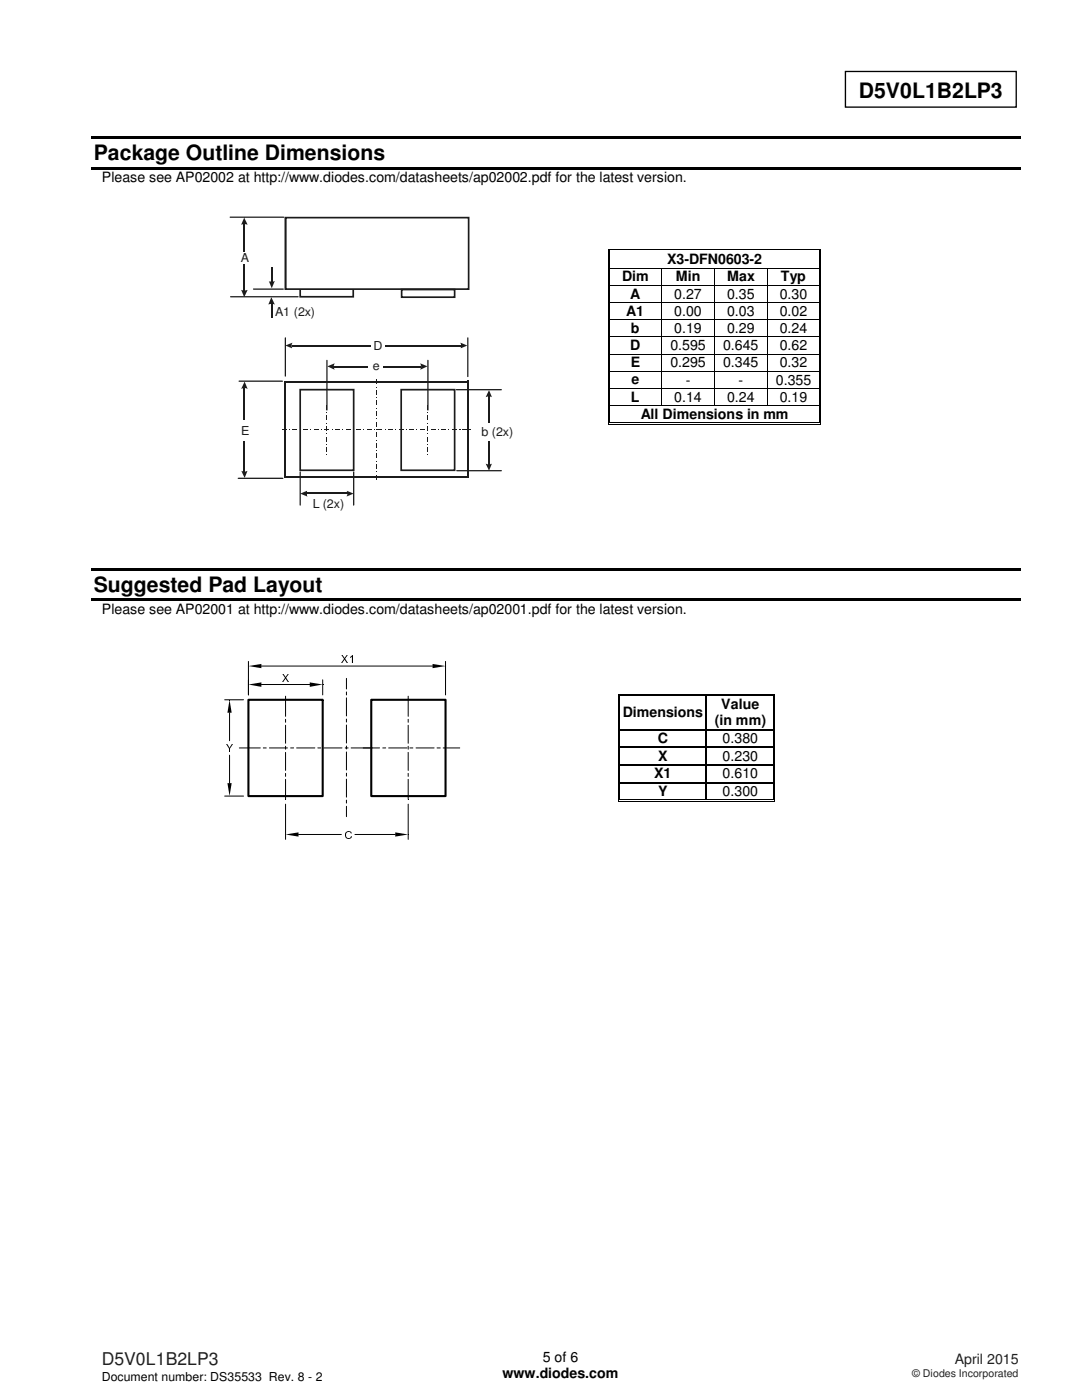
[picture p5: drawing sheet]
<svg xmlns="http://www.w3.org/2000/svg" width="216mm" height="279mm" viewBox="0 0 216 279" stroke-linecap="round" stroke-linejoin="round" font-family="sans-serif">
<path d="M168.7 14.3h34.1v7.1h-34.1z" fill="none" stroke="#000" stroke-width=".26"/>
<path d="M18.2 27.2h185.5v.5h-185.5zM18.2 33.3h185.5v.5h-185.5zM18.2 113.3h185.5v.5h-185.5zM18.2 119.5h185.5v.5h-185.5z" fill="#000"/>
<g fill="none" stroke="#000" stroke-width=".2">
<path d="M44.8 139.7h3.8M49.6 132v6.7M52.2 132.9h34.1M52.2 136.6h9.6M57 138.9v4.1M64.4 135.7v3M69.1 135.4v2.1M69.1 138.1v.6M69.1 139.3v3.6M81.4 138.9v4.1M88.9 132v6.7M44.8 158.9h3.8"/>
<path d="M45.8 142.2v5.6M45.8 150.7v5.6M47.8 149.3h4.1M52.5 149.3h.6M53.8 149.3h3.6M57 143.6v.5M57 144.7v3.6M57 148.9v.6M57 150.2v3.6M57 154.3v.6M57 155.5v4M58 149.3h.6"/>
<path d="M59.2 149.3h3.6M63.4 149.3h.6M64.6 149.3h3.6M68.9 149.3h.6M69.1 143.5v.6M69.1 144.7v3.6M69.1 148.9v.6M69.1 150.1v3.6M69.1 154.3v.6M69.1 155.5v3.6M69.1 159.7v.6M70.1 149.3h5.6"/>
<path d="M76.4 149.3h.6M77.6 149.3h3.6M81.4 143.6v.5M81.4 144.7v3.6M81.4 148.9v.6M81.4 150.2v3.6M81.4 154.3v.6M81.4 155.5v4M81.8 149.3h.6M83 149.3h3.6M87.2 149.3h.6M88.4 149.3h3.3"/>
<path d="M57 160.5v7M59.6 166.5h8.5M69.1 160.9v2.1M70.8 166.5h8.1M81.4 160.5v7"/>
</g>
<path d="M49.6 139.7h14.8v19.2h-14.8zM74.1 139.7h14.8v19.2h-14.8z" fill="none" stroke="#000" stroke-width=".42"/>
<path d="M49.6 132.9l2.6-.4v.9zM49.6 136.6l2.6-.4v.9zM61.8 136.2l2.6 .4-2.6 .5zM86.3 132.5l2.6 .4-2.6 .5zM45.4 156.3h.8l-.4 2.6zM45.8 139.7l.4 2.5h-.8zM57 166.5l2.6-.4v.9zM78.9 166.1l2.5 .4-2.5 .5z" fill="#000"/>
<g fill="#fff">
<path d="M121.8 50.2h41.6v3.3h-41.6z"/>
<path d="M121.9 50.2h41.4v3.3h-41.4z"/>
</g>
<path d="M121.3 49.7h.2v.5h-.2zM121.3 49.7h.5v.2h-.5zM121.6 50h.2v.2h-.2z" fill="#000"/>
<path d="M121.8 49.8h41.6M121.8 50.1h41.6" fill="none" stroke="#000" stroke-width=".2"/>
<path d="M121.8 50.2h41.6z" fill="#fff"/>
<path d="M163.4 49.7h.5v.2h-.5zM163.4 50h.1v.2h-.1zM163.7 49.7h.2v.5h-.2z" fill="#000"/>
<path d="M121.4 50.2v3.3M121.7 50.2v3.3M163.4 50.2v3.3M163.8 50.2v3.3" fill="none" stroke="#000" stroke-width=".2"/>
<g fill="#fff">
<path d="M121.8 53.6h10.2v3.3h-10.2z"/>
<path d="M121.9 53.6h9.8v3.3h-9.8z"/>
<path d="M132.1 53.6h10.4v3.3h-10.4z"/>
<path d="M132.4 53.6h9.8v3.3h-9.8z"/>
<path d="M142.7 53.6h10.3v3.3h-10.3z"/>
<path d="M142.9 53.6h9.8v3.3h-9.8z"/>
</g>
<path d="M121.3 53.5h.2v.1h-.2zM121.6 53.5h.2v.1h-.2zM132 53.5h.1v.1h-.1zM142.5 53.5h.2v.1h-.2zM153 53.5h.2v.1h-.2zM163.4 53.5h.1v.1h-.1zM163.7 53.5h.2v.1h-.2z" fill="#000"/>
<path d="M121.4 53.6v3.3M121.7 53.6v3.3M121.8 53.6h10.2M132 53.6v3.3M132.1 53.6h10.4M142.6 53.6v3.3M142.7 53.6h10.3M153.1 53.6v3.3M153.2 53.6h10.2M163.4 53.6v3.3M163.8 53.6v3.3" fill="none" stroke="#000" stroke-width=".2"/>
<g fill="#fff">
<path d="M121.8 57.1h10.2v3.2h-10.2z"/>
<path d="M121.9 57.1h9.8v3.2h-9.8z"/>
<path d="M132.1 57.1h10.4v3.2h-10.4z"/>
<path d="M132.4 57.1h9.8v3.2h-9.8z"/>
<path d="M142.7 57.1h10.3v3.2h-10.3z"/>
<path d="M142.9 57.1h9.8v3.2h-9.8z"/>
</g>
<path d="M121.3 56.9h.2v.2h-.2zM121.6 56.9h.2v.2h-.2zM132 56.9h.1v.2h-.1zM142.5 56.9h.2v.2h-.2zM153 56.9h.2v.2h-.2zM163.4 56.9h.1v.2h-.1zM163.7 56.9h.2v.2h-.2z" fill="#000"/>
<path d="M121.4 57.1v3.2M121.7 57.1v3.2M121.8 57h10.2M132 57.1v3.2M132.1 57h10.4M142.6 57.1v3.2M142.7 57h10.3M153.1 57.1v3.2M153.2 57h10.2M163.4 57.1v3.2M163.8 57.1v3.2" fill="none" stroke="#000" stroke-width=".2"/>
<g fill="#fff">
<path d="M121.8 60.5h10.2v3.2h-10.2z"/>
<path d="M121.9 60.5h9.8v3.2h-9.8z"/>
<path d="M132.1 60.5h10.4v3.2h-10.4z"/>
<path d="M132.4 60.5h9.8v3.2h-9.8z"/>
<path d="M142.7 60.5h10.3v3.2h-10.3z"/>
<path d="M142.9 60.5h9.8v3.2h-9.8z"/>
</g>
<path d="M121.3 60.3h.2v.2h-.2zM121.6 60.3h.2v.2h-.2zM132 60.3h.1v.2h-.1zM142.5 60.3h.2v.2h-.2zM153 60.3h.2v.2h-.2zM163.4 60.3h.1v.2h-.1zM163.7 60.3h.2v.2h-.2z" fill="#000"/>
<path d="M121.4 60.5v3.2M121.7 60.5v3.2M121.8 60.4h10.2M132 60.5v3.2M132.1 60.4h10.4M142.6 60.5v3.2M142.7 60.4h10.3M153.1 60.5v3.2M153.2 60.4h10.2M163.4 60.5v3.2M163.8 60.5v3.2" fill="none" stroke="#000" stroke-width=".2"/>
<g fill="#fff">
<path d="M121.8 63.9h10.2v3.2h-10.2z"/>
<path d="M121.9 63.9h9.8v3.2h-9.8z"/>
<path d="M132.1 63.9h10.4v3.2h-10.4z"/>
<path d="M132.4 63.9h9.8v3.2h-9.8z"/>
<path d="M142.7 63.9h10.3v3.2h-10.3z"/>
<path d="M142.9 63.9h9.8v3.2h-9.8z"/>
</g>
<path d="M121.3 63.7h.2v.2h-.2zM121.6 63.7h.2v.2h-.2zM132 63.7h.1v.2h-.1zM142.5 63.7h.2v.2h-.2zM153 63.7h.2v.2h-.2zM163.4 63.7h.1v.2h-.1zM163.7 63.7h.2v.2h-.2z" fill="#000"/>
<path d="M121.4 63.9v3.2M121.7 63.9v3.2M121.8 63.8h10.2M132 63.9v3.2M132.1 63.8h10.4M142.6 63.9v3.2M142.7 63.8h10.3M153.1 63.9v3.2M153.2 63.8h10.2M163.4 63.9v3.2M163.8 63.9v3.2" fill="none" stroke="#000" stroke-width=".2"/>
<g fill="#fff">
<path d="M121.8 67.3h10.2v3.3h-10.2z"/>
<path d="M121.9 67.3h9.8v3.3h-9.8z"/>
<path d="M132.1 67.3h10.4v3.3h-10.4z"/>
<path d="M132.4 67.3h9.8v3.3h-9.8z"/>
<path d="M142.7 67.3h10.3v3.3h-10.3z"/>
<path d="M142.9 67.3h9.8v3.3h-9.8z"/>
</g>
<path d="M121.3 67.1h.2v.2h-.2zM121.6 67.1h.2v.2h-.2zM132 67.1h.1v.2h-.1zM142.5 67.1h.2v.2h-.2zM153 67.1h.2v.2h-.2zM163.4 67.1h.1v.2h-.1zM163.7 67.1h.2v.2h-.2z" fill="#000"/>
<path d="M121.4 67.3v3.3M121.7 67.3v3.3M121.8 67.2h10.2M132 67.3v3.3M132.1 67.2h10.4M142.6 67.3v3.3M142.7 67.2h10.3M153.1 67.3v3.3M153.2 67.2h10.2M163.4 67.3v3.3M163.8 67.3v3.3" fill="none" stroke="#000" stroke-width=".2"/>
<g fill="#fff">
<path d="M121.8 70.7h10.2v3.3h-10.2z"/>
<path d="M121.9 70.7h9.8v3.3h-9.8z"/>
<path d="M132.1 70.7h10.4v3.3h-10.4z"/>
<path d="M132.4 70.7h9.8v3.3h-9.8z"/>
<path d="M142.7 70.7h10.3v3.3h-10.3z"/>
<path d="M142.9 70.7h9.8v3.3h-9.8z"/>
</g>
<path d="M121.3 70.6h.2v.1h-.2zM121.6 70.6h.2v.1h-.2zM132 70.6h.1v.1h-.1zM142.5 70.6h.2v.1h-.2zM153 70.6h.2v.1h-.2zM163.4 70.6h.1v.1h-.1zM163.7 70.6h.2v.1h-.2z" fill="#000"/>
<path d="M121.4 70.7v3.3M121.7 70.7v3.3M121.8 70.7h10.2M132 70.7v3.3M132.1 70.7h10.4M142.6 70.7v3.3M142.7 70.7h10.3M153.1 70.7v3.3M153.2 70.7h10.2M163.4 70.7v3.3M163.8 70.7v3.3" fill="none" stroke="#000" stroke-width=".2"/>
<g fill="#fff">
<path d="M121.8 74.2h10.2v3.2h-10.2z"/>
<path d="M121.9 74.2h9.8v3.2h-9.8z"/>
<path d="M132.1 74.2h10.4v3.2h-10.4z"/>
<path d="M132.4 74.2h9.8v3.2h-9.8z"/>
<path d="M142.7 74.2h10.3v3.2h-10.3z"/>
<path d="M142.9 74.2h9.8v3.2h-9.8z"/>
</g>
<path d="M121.3 74h.2v.2h-.2zM121.6 74h.2v.2h-.2zM132 74h.1v.2h-.1zM142.5 74h.2v.2h-.2zM153 74h.2v.2h-.2zM163.4 74h.1v.2h-.1zM163.7 74h.2v.2h-.2z" fill="#000"/>
<path d="M121.4 74.2v3.2M121.7 74.2v3.2M121.8 74.1h10.2M132 74.2v3.2M132.1 74.1h10.4M142.6 74.2v3.2M142.7 74.1h10.3M153.1 74.2v3.2M153.2 74.1h10.2M163.4 74.2v3.2M163.8 74.2v3.2" fill="none" stroke="#000" stroke-width=".2"/>
<g fill="#fff">
<path d="M121.8 77.6h10.2v3.3h-10.2z"/>
<path d="M121.9 77.6h9.8v3.3h-9.8z"/>
<path d="M132.1 77.6h10.4v3.3h-10.4z"/>
<path d="M132.4 77.6h9.8v3.3h-9.8z"/>
<path d="M142.7 77.6h10.3v3.3h-10.3z"/>
<path d="M142.9 77.6h9.8v3.3h-9.8z"/>
</g>
<path d="M121.3 77.4h.2v.2h-.2zM121.6 77.4h.2v.2h-.2zM132 77.4h.1v.2h-.1zM142.5 77.4h.2v.2h-.2zM153 77.4h.2v.2h-.2zM163.4 77.4h.1v.2h-.1zM163.7 77.4h.2v.2h-.2z" fill="#000"/>
<path d="M121.4 77.6v3.3M121.7 77.6v3.3M121.8 77.5h10.2M132 77.6v3.3M132.1 77.5h10.4M142.6 77.6v3.3M142.7 77.5h10.3M153.1 77.6v3.3M153.2 77.5h10.2M163.4 77.6v3.3M163.8 77.6v3.3" fill="none" stroke="#000" stroke-width=".2"/>
<g fill="#fff">
<path d="M121.8 81h41.6v3.2h-41.6z"/>
<path d="M121.9 81h41.4v3.2h-41.4z"/>
</g>
<g fill="#000">
<path d="M121.3 80.9h.2v.1h-.2zM121.3 84.3h.2v.5h-.2zM121.3 84.6h.5v.2h-.5zM121.6 80.9h.2v.1h-.2zM121.6 84.3h.2v.2h-.2zM132 80.9h.1v.1h-.1zM142.5 80.9h.2v.1h-.2zM153 80.9h.2v.1h-.2zM163.4 80.9h.1v.1h-.1zM163.4 84.6h.5v.2h-.5zM163.4 84.3h.1v.2h-.1zM163.7 80.9h.2v.1h-.2z"/>
<path d="M163.7 84.3h.2v.5h-.2z"/>
</g>
<path d="M121.4 81v3.3M121.7 81v3.3M121.8 80.9h10.2M121.8 84.7h41.6M121.8 84.4h41.6M132.1 80.9h10.4M142.7 80.9h10.3M153.2 80.9h10.2M163.4 81v3.3M163.8 81v3.3" fill="none" stroke="#000" stroke-width=".2"/>
<g fill="#fff">
<path d="M123.8 139h17v6.5h-17z"/>
<path d="M124.2 140.6h16.1v3.3h-16.1z"/>
<path d="M141.1 139h13.1v6.5h-13.1z"/>
<path d="M141.7 139h12v3.2h-12z"/>
<path d="M141.7 142.2h12v3.3h-12z"/>
</g>
<path d="M123.3 138.5h.1v.5h-.1zM123.3 138.5h.5v.1h-.5zM123.6 138.8h.2v.2h-.2z" fill="#000"/>
<path d="M123.8 138.6h17M123.8 138.9h17" fill="none" stroke="#000" stroke-width=".2"/>
<g fill="#fff">
<path d="M123.8 139h17z"/>
<path d="M141.1 139h.3z"/>
</g>
<path d="M140.8 139h.3zM140.8 138.5h.6v.1h-.6zM140.8 138.8h.6v.2h-.6z" fill="#000"/>
<path d="M141.4 138.6h12.8M141.4 138.9h12.8" fill="none" stroke="#000" stroke-width=".2"/>
<path d="M141.4 139h12.8z" fill="#fff"/>
<path d="M154.2 138.5h.5v.1h-.5zM154.2 138.8h.1v.2h-.1zM154.5 138.5h.2v.5h-.2z" fill="#000"/>
<path d="M123.4 139v6.5M123.7 139v6.5M154.3 139v6.5M154.6 139v6.5" fill="none" stroke="#000" stroke-width=".2"/>
<path d="M141 139v6.5" fill="none" stroke="#000" stroke-width=".25"/>
<g fill="#fff">
<path d="M123.8 145.8h17v3.2h-17z"/>
<path d="M124.2 145.8h16.1v3.2h-16.1z"/>
<path d="M141.1 145.8h13.1v3.2h-13.1z"/>
<path d="M141.7 145.8h12v3.2h-12z"/>
</g>
<path d="M123.3 145.5h.1v.3h-.1zM123.6 145.5h.2v.3h-.2zM140.8 145.5h.3v.3h-.3zM154.2 145.5h.1v.3h-.1zM154.5 145.5h.2v.3h-.2z" fill="#000"/>
<path d="M123.8 145.6h17M141 145.8v3.2M141.1 145.6h13.1" fill="none" stroke="#000" stroke-width=".25"/>
<path d="M123.4 145.8v3.2M123.7 145.8v3.2M154.3 145.8v3.2M154.6 145.8v3.2" fill="none" stroke="#000" stroke-width=".2"/>
<g fill="#fff">
<path d="M123.8 149.3h17v3.2h-17z"/>
<path d="M124.2 149.3h16.1v3.2h-16.1z"/>
<path d="M141.1 149.3h13.1v3.2h-13.1z"/>
<path d="M141.7 149.3h12v3.2h-12z"/>
</g>
<path d="M123.3 149h.1v.3h-.1zM123.6 149h.2v.3h-.2zM140.8 149h.3v.3h-.3zM154.2 149h.1v.3h-.1zM154.5 149h.2v.3h-.2z" fill="#000"/>
<path d="M123.8 149.1h17M141 149.3v3.2M141.1 149.1h13.1" fill="none" stroke="#000" stroke-width=".25"/>
<path d="M123.4 149.3v3.2M123.7 149.3v3.2M154.3 149.3v3.2M154.6 149.3v3.2" fill="none" stroke="#000" stroke-width=".2"/>
<g fill="#fff">
<path d="M123.8 152.8h17v3.2h-17z"/>
<path d="M124.2 152.8h16.1v3.2h-16.1z"/>
<path d="M141.1 152.8h13.1v3.2h-13.1z"/>
<path d="M141.7 152.8h12v3.2h-12z"/>
</g>
<path d="M123.3 152.5h.1v.3h-.1zM123.6 152.5h.2v.3h-.2zM140.8 152.5h.3v.3h-.3zM154.2 152.5h.1v.3h-.1zM154.5 152.5h.2v.3h-.2z" fill="#000"/>
<path d="M123.8 152.7h17M141 152.8v3.2M141.1 152.7h13.1" fill="none" stroke="#000" stroke-width=".25"/>
<path d="M123.4 152.8v3.2M123.7 152.8v3.2M154.3 152.8v3.2M154.6 152.8v3.2" fill="none" stroke="#000" stroke-width=".2"/>
<g fill="#fff">
<path d="M123.8 156.3h17v3.3h-17z"/>
<path d="M124.2 156.3h16.1v3.3h-16.1z"/>
<path d="M141.1 156.3h13.1v3.3h-13.1z"/>
<path d="M141.7 156.3h12v3.3h-12z"/>
</g>
<g fill="#000">
<path d="M123.3 156h.1v.3h-.1zM123.6 156h.2v.3h-.2zM123.6 159.6h.2v.1h-.2zM140.8 156h.3v.3h-.3zM140.8 159.6h.6v.1h-.6zM154.2 156h.1v.3h-.1zM154.2 159.6h.1v.1h-.1zM154.5 156h.2v.3h-.2zM123.3 159.6h.1v.5h-.1zM123.3 159.9h.5v.2h-.5zM140.8 159.9h.6v.2h-.6zM154.2 159.9h.5v.2h-.5z"/>
<path d="M154.5 159.6h.2v.5h-.2z"/>
</g>
<path d="M123.8 156.2h17M141 156.3v3.3M141.1 156.2h13.1" fill="none" stroke="#000" stroke-width=".25"/>
<path d="M123.4 156.3v3.3M123.7 156.3v3.3M123.8 160h17M123.8 159.6h17M141.4 160h12.8M141.4 159.6h12.8M154.3 156.3v3.3M154.6 156.3v3.3" fill="none" stroke="#000" stroke-width=".2"/>
<path d="M59.9 77.8h10.7v16.1h-10.7z" fill-rule="evenodd" fill="#fff"/>
<path d="M70.4 77.8h.3v16.1h-.3zM70.6 93.9h.1v.1h-.1zM59.9 93.7h10.7v.3h-10.7zM59.7 93.9h.2v.1h-.2zM59.7 77.8h.4v16.1h-.4zM59.7 77.6h.2v.2h-.2zM59.9 77.6h10.7v.3h-10.7zM70.6 77.6h.1v.2h-.1z" fill="#1f1a17"/>
<path d="M47.7 76.1h8.6M91.1 77.8h8.9M47.5 95.5h8.9M59.9 94.2v6.6M70.6 94.2v6.6M91.1 93.9h8.9" fill="none" stroke="#1f1a17" stroke-width=".25"/>
<path d="M56.9 76.2v19.3M93.4 76v19.4" fill="none" stroke="#1f1a17" stroke-width=".34"/>
<path d="M69.1 97.9l1.5 .6-1.5 .6 .2-.3v-.6z" fill-rule="evenodd" fill="#1f1a17"/>
<path d="M61.2 98.5h8.2" fill="none" stroke="#1f1a17" stroke-width=".25"/>
<g fill="#1f1a17">
<path d="M59.9 98.5l1.4-.6-.1 .5 .1 .7z" fill-rule="evenodd"/>
<path d="M48.8 76.2l.6 1.4-.4-.2-.9 .2z" fill-rule="evenodd"/>
</g>
<path d="M48.8 77.4v16.7" fill="none" stroke="#1f1a17" stroke-width=".25"/>
<g fill="#1f1a17">
<path d="M48.1 93.9l.4 .2h.6l.3-.2-.6 1.5z" fill-rule="evenodd"/>
<path d="M97.6 77.9l.6 1.4-.4-.2h-.6l-.3 .2z" fill-rule="evenodd"/>
</g>
<path d="M97.5 79v13.8" fill="none" stroke="#1f1a17" stroke-width=".25"/>
<path d="M96.9 92.5l.3 .2h.6l.4-.2-.6 1.4z" fill-rule="evenodd" fill="#1f1a17"/>
<g fill="#fff">
<path d="M47 83.9h3.3v4h-3.3z" fill-rule="evenodd"/>
<path d="M96.1 84.4h3.3v3.5h-3.3z" fill-rule="evenodd"/>
</g>
<path d="M56.7 76.2h36.8M56.8 95.3h36.8" fill="none" stroke="#1f1a17" stroke-width=".34"/>
<path d="M56.9 67.4v7.7M93.3 67.4v7.7" fill="none" stroke="#1f1a17" stroke-width=".25"/>
<path d="M56.9 69l1.5-.6-.2 .2v.7l.2 .3z" fill-rule="evenodd" fill="#1f1a17"/>
<path d="M58.2 69h33.9" fill="none" stroke="#1f1a17" stroke-width=".25"/>
<path d="M91.8 68.4l1.5 .6-1.5 .6 .2-.3v-.7z" fill-rule="evenodd" fill="#1f1a17"/>
<path d="M74 66.7h2.7v4h-2.7z" fill-rule="evenodd" fill="#fff"/>
<path d="M83.9 72.5l1.4 .6-1.4 .7 .1-.4z" fill-rule="evenodd" fill="#1f1a17"/>
<path d="M66.6 73.2h17.4" fill="none" stroke="#1f1a17" stroke-width=".25"/>
<path d="M65.3 73.1l1.5-.6-.2 .4 .2 .9z" fill-rule="evenodd" fill="#1f1a17"/>
<path d="M59.9 57.7h10.6v1.5h-10.6z" fill-rule="evenodd" fill="#fff"/>
<path d="M70.3 57.7h.4v1.5h-.4zM70.5 59.2h.2v.2h-.2zM59.9 59.1h10.6v.3h-10.6zM59.7 59.2h.2v.2h-.2zM59.7 57.7h.4v1.5h-.4zM59.7 57.5h.2v.2h-.2zM59.9 57.5h10.6v.4h-10.6zM70.5 57.5h.2v.2h-.2z" fill="#1f1a17"/>
<path d="M45.9 43.3h10.7M46 59.2h13.5M50.6 57.7h5.9" fill="none" stroke="#1f1a17" stroke-width=".25"/>
<path d="M48.7 43.4l.7 1.4h-1.3z" fill-rule="evenodd" fill="#1f1a17"/>
<path d="M48.8 44.7v13.3" fill="none" stroke="#1f1a17" stroke-width=".25"/>
<path d="M48.1 57.9l.6 .1 .7-.1-.7 1.4z" fill-rule="evenodd" fill="#1f1a17"/>
<path d="M54.2 53.3v3" fill="none" stroke="#1f1a17" stroke-width=".25"/>
<path d="M53.6 56.1l.5 .2 .7-.2-.6 1.4z" fill-rule="evenodd" fill="#1f1a17"/>
<path d="M54.2 60.6v2.9" fill="none" stroke="#1f1a17" stroke-width=".25"/>
<path d="M54.1 59.3l.7 1.4h-1.2z" fill-rule="evenodd" fill="#1f1a17"/>
<path d="M57 43.4h36.5v14.3h-36.5z" fill-rule="evenodd" fill="#fff"/>
<path d="M93.3 43.4h.4v14.3h-.4zM93.5 57.7h.2v.2h-.2zM57 57.5h36.5v.4h-36.5zM56.8 57.7h.2v.2h-.2zM56.8 43.4h.4v14.3h-.4zM56.8 43.3h.2v.1h-.2zM57 43.3h36.5v.3h-36.5zM93.5 43.3h.2v.1h-.2z" fill="#1f1a17"/>
<g fill="#fff">
<path d="M47.1 50.2h3.3v2.3h-3.3z" fill-rule="evenodd"/>
<path d="M80.1 77.8h10.6v16.1h-10.6z" fill-rule="evenodd"/>
</g>
<path d="M90.6 77.8h.3v16.1h-.3zM90.7 93.9h.2v.1h-.2zM80.1 93.7h10.6v.3h-10.6zM79.9 93.9h.2v.1h-.2zM79.9 77.8h.3v16.1h-.3zM79.9 77.6h.2v.2h-.2zM80.1 77.6h10.6v.3h-10.6zM90.7 77.6h.2v.2h-.2z" fill="#1f1a17"/>
<path d="M73.5 71.9h2.9v2.4h-2.9z" fill-rule="evenodd" fill="#fff"/>
<g fill="#1f1a17">
<path d="M65.2 80.8h.1v.9h-.1z"/>
<path d="M65.2 82.3h.1v.1h-.1z"/>
<path d="M65.2 82.9h.1v1h-.1z"/>
<path d="M65.2 84.4h.1v.1h-.1z"/>
<path d="M65.2 85h.1v1h-.1z"/>
<path d="M65.2 86.5h.1v.2h-.1z"/>
<path d="M65.2 87.2h.1v.9h-.1z"/>
<path d="M65.2 88.6h.1v.2h-.1z"/>
<path d="M65.2 89.3h.1v.9h-.1z"/>
<path d="M65.2 90.7l.1 .1z"/>
<path d="M85.3 80.8h.2v.9h-.2z"/>
<path d="M85.3 82.3h.2v.1h-.2z"/>
<path d="M85.3 82.9h.2v1h-.2z"/>
<path d="M85.3 84.4h.2v.1h-.2z"/>
<path d="M85.3 85h.2v1h-.2z"/>
<path d="M85.3 86.5h.2v.2h-.2z"/>
<path d="M85.3 87.2h.2v.9h-.2z"/>
<path d="M85.3 88.6h.2v.2h-.2z"/>
<path d="M85.3 89.3h.2v.9h-.2z"/>
<path d="M85.3 90.7l.2 .1z"/>
</g>
<path d="M65.2 71.9v9.9M85.4 71.9v9.9" fill="none" stroke="#1f1a17" stroke-width=".25"/>
<path d="M80.1 57.8h10.6v1.5h-10.6z" fill-rule="evenodd" fill="#fff"/>
<g fill="#1f1a17">
<path d="M75.1 75.7h.1v.9h-.1z"/>
<path d="M75.1 77.2h.1v.1h-.1z"/>
<path d="M75.1 77.9h.1v.8h-.1z"/>
<path d="M75.1 79.3h.1v.2h-.1z"/>
<path d="M75.1 80h.1v.8h-.1z"/>
<path d="M75.1 81.4h.1v.2h-.1z"/>
<path d="M75.1 82.1h.1v.8h-.1z"/>
<path d="M75.1 83.5h.1v.2h-.1z"/>
<path d="M75.1 84.2h.1v.8h-.1z"/>
<path d="M75.1 85.6h.1v.2h-.1z"/>
<path d="M75.1 86.3h.1v.9h-.1z"/>
<path d="M75.1 87.8h.1v.1h-.1z"/>
<path d="M75.1 88.4h.1v.9h-.1z"/>
<path d="M75.1 89.9h.1v.1h-.1z"/>
<path d="M75.1 90.6h.1v.8h-.1z"/>
<path d="M75.1 92h.1v.2h-.1z"/>
<path d="M75.1 92.7h.1v.8h-.1z"/>
<path d="M75.1 94.1h.1v.2h-.1z"/>
<path d="M75.1 94.8h.1v.8h-.1z"/>
<path d="M56.3 85.6h.9v.2h-.9z"/>
<path d="M57.7 85.6h.2v.2h-.2z"/>
<path d="M58.4 85.6h.9v.2h-.9z"/>
<path d="M59.8 85.6h.2v.2h-.2z"/>
<path d="M60.5 85.6h.9v.2h-.9z"/>
<path d="M61.9 85.6h.2v.2h-.2z"/>
<path d="M62.7 85.6h.8v.2h-.8z"/>
<path d="M64.1 85.6h.1v.2h-.1z"/>
<path d="M64.8 85.6h.9v.2h-.9z"/>
<path d="M66.2 85.6h.1v.2h-.1z"/>
<path d="M66.9 85.6h.9v.2h-.9z"/>
<path d="M68.3 85.6h.2v.2h-.2z"/>
<path d="M69 85.6h.9v.2h-.9z"/>
<path d="M70.4 85.6h.2v.2h-.2z"/>
<path d="M71.2 85.6h.8v.2h-.8z"/>
<path d="M72.5 85.6h.2v.2h-.2z"/>
<path d="M73.3 85.6h.8v.2h-.8z"/>
<path d="M74.6 85.6h.2v.2h-.2z"/>
<path d="M75.4 85.6h.8v.2h-.8z"/>
<path d="M76.8 85.6h.1v.2h-.1z"/>
<path d="M77.5 85.6h.9v.2h-.9z"/>
<path d="M78.9 85.6h.1v.2h-.1z"/>
<path d="M79.6 85.6h.9v.2h-.9z"/>
<path d="M81 85.6h.2v.2h-.2z"/>
<path d="M81.7 85.6h.9v.2h-.9z"/>
<path d="M83.1 85.6h.2v.2h-.2z"/>
<path d="M83.9 85.6h.8v.2h-.8z"/>
<path d="M85.2 85.6h.2v.2h-.2z"/>
<path d="M86 85.6h.8v.2h-.8z"/>
<path d="M87.3 85.6h.2v.2h-.2z"/>
<path d="M88.1 85.6h.8v.2h-.8z"/>
<path d="M89.5 85.6h.1v.2h-.1z"/>
<path d="M90.2 85.6h.9v.2h-.9z"/>
<path d="M91.6 85.6h.2v.2h-.2z"/>
<path d="M92.3 85.6h.9v.2h-.9z"/>
<path d="M93.7 85.6h.2v.2h-.2z"/>
<path d="M90.6 57.8h.3v1.5h-.3zM90.7 59.3h.2v.2h-.2zM80.1 59.1h10.6v.4h-10.6zM80 59.3h.1v.2h-.1zM80 57.8h.3v1.5h-.3zM80 57.6h.1v.2h-.1zM80.1 57.6h10.6v.4h-10.6zM90.7 57.6h.2v.2h-.2z"/>
</g>
<g font-size="4.2">
<text x="171.4" y="19.6">D5V0L1B2LP3</text>
<text x="18.7" y="32">Package Outline Dimensions</text>
<text x="18.7" y="118.2">Suggested Pad Layout</text>
</g>
<text font-size="3.5" fill="#231f20" x="20.3" y="272.5">D5V0L1B2LP3</text>
<g font-size="2.8">
<text x="20.3" y="36.4">Please see AP02002 at http://www.diodes.com/datasheets/ap02002.pdf for the latest version.</text>
<text x="133.1" y="52.7">X3-DFN0603-2</text>
<text x="124.1" y="56.2">Dim</text>
<text x="125.8" y="59.6">A</text>
<text x="134.5" y="59.6">0.27</text>
<text x="134.9" y="56.2">Min</text>
<text x="145.1" y="56.2">Max</text>
<text x="145.1" y="59.6">0.35</text>
<text x="155.6" y="59.6">0.30</text>
<text x="155.8" y="56.2">Typ</text>
<text x="125" y="63">A1</text>
<text x="134.5" y="63.1">0.00</text>
<text x="145.1" y="63.1">0.03</text>
<text x="155.6" y="63.1">0.02</text>
<text x="125.8" y="69.9">D</text>
<text x="125.9" y="66.5">b</text>
<text x="133.8" y="69.9">0.595</text>
<text x="134.5" y="66.5">0.19</text>
<text x="144.3" y="69.9">0.645</text>
<text x="145.1" y="66.5">0.29</text>
<text x="155.6" y="66.5">0.24</text>
<text x="155.6" y="69.9">0.62</text>
<text x="125.9" y="73.3">E</text>
<text x="126" y="76.7">e</text>
<text x="133.8" y="73.3">0.295</text>
<text x="136.8" y="76.8">-</text>
<text x="144.3" y="73.3">0.345</text>
<text x="147.4" y="76.8">-</text>
<text x="154.8" y="76.8">0.355</text>
<text x="155.6" y="73.3">0.32</text>
<text x="125.9" y="80.1">L</text>
<text x="127.8" y="83.6">All Dimensions in mm</text>
<text x="134.5" y="80.2">0.14</text>
<text x="145.1" y="80.2">0.24</text>
<text x="155.6" y="80.2">0.19</text>
<text x="20.3" y="122.6">Please see AP02001 at http://www.diodes.com/datasheets/ap02001.pdf for the latest version.</text>
<text x="124.2" y="143.2">Dimensions</text>
<text x="143.9" y="141.6">Value</text>
<text x="131.2" y="148.3">C</text>
<text x="142.6" y="144.8">(in mm)</text>
<text x="144.2" y="148.3">0.380</text>
<text x="130.5" y="155.3">X1</text>
<text x="131.3" y="151.8">X</text>
<text x="144.2" y="151.8">0.230</text>
<text x="144.2" y="155.4">0.610</text>
<text x="131.3" y="158.8">Y</text>
<text x="144.2" y="158.9">0.300</text>
<text x="100.3" y="275">www.diodes.com</text>
<text x="108.3" y="271.8">5 of 6</text>
</g>
<text font-size="2.8" fill="#231f20" x="190.5" y="272.2">April 2015</text>
<g font-size="2.5" fill="#1f1a17">
<text x="48" y="52.3">A</text>
<text x="54.9" y="63.2">A1 (2x)</text>
<text x="74.5" y="69.9">D</text>
<text x="74.4" y="73.7">e</text>
<text x="48.1" y="86.7">E</text>
<text x="96.1" y="87">b (2x)</text>
<text x="62.4" y="101.5">L (2x)</text>
</g>
<text font-size="2.5" x="20.3" y="275.6">Document number: DS35533 Rev. 8 - 2</text>
<g font-size="2.2">
<text x="56.3" y="136">X</text>
<text x="68.1" y="132.3">X1</text>
<text x="45.1" y="150.1">Y</text>
<text x="68.7" y="167.3">C</text>
</g>
<text font-size="2.1" fill="#231f20" x="182" y="274.8">© Diodes Incorporated</text>
</svg>
